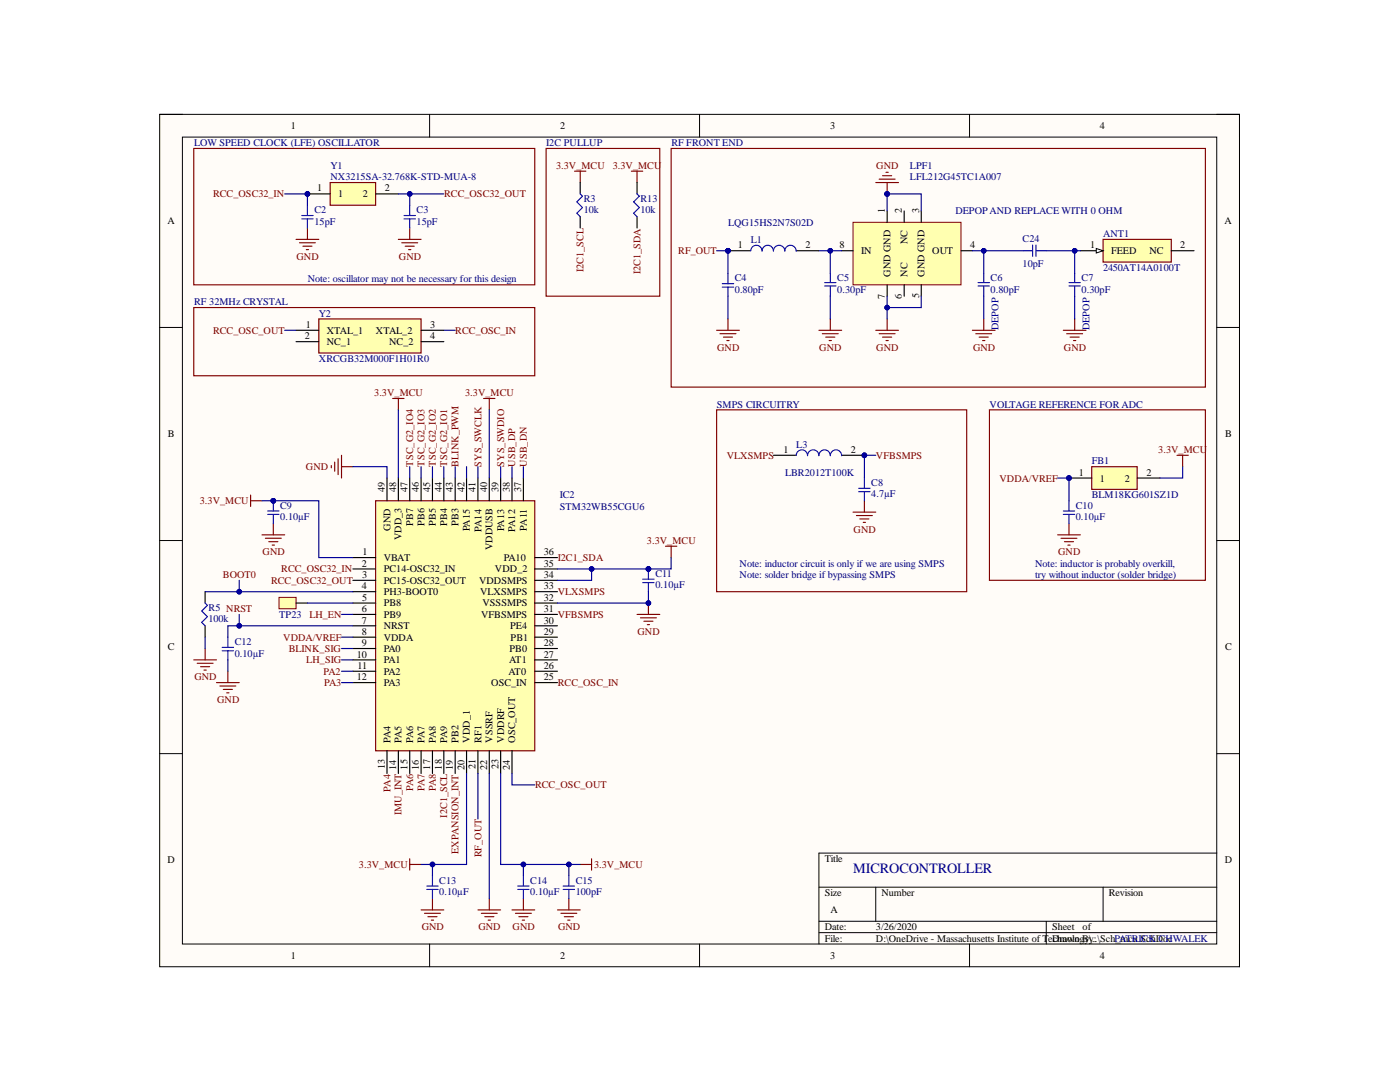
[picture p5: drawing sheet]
<svg xmlns="http://www.w3.org/2000/svg" width="279mm" height="216mm" viewBox="0 0 279 216" stroke-linecap="round" stroke-linejoin="round" font-family="sans-serif">
<path d="M31.9 22.8h215.5v170.1h-215.5z" fill-rule="evenodd" fill="#fffcf8"/>
<path d="M31.9 22.8h215.5v170.1h-215.5z" fill="none" stroke="#000" stroke-width=".2"/>
<path d="M36.4 27.4h206.4v161h-206.4z" fill-rule="evenodd" fill="#fffcf8"/>
<g fill="none" stroke="#000" stroke-width=".2">
<path d="M31.9 22.8h4.5M36.4 27.4h206.4v161h-206.4zM85.7 22.8v4.6M139.6 22.8v4.6M193.5 22.8v4.6M242.8 22.8h4.6v4.6M31.9 65.3h4.5M242.8 65.3h4.6M31.9 107.9h4.5M242.8 107.9h4.6M31.9 150.4h4.5M242.8 150.4h4.6"/>
<path d="M163.4 177h79.4M174.8 177v6.8M220.1 177v6.8M242.8 170.2h-79.4v18.2M85.7 188.4v4.5M139.6 188.4v4.5M163.4 183.8h79.4M163.4 186.1h79.4M193.5 188.4v4.5M208.8 183.8v4.6M247.4 188.4v4.5"/>
</g>
<path d="M75 99.9h31.7v49.9h-31.7z" fill-rule="evenodd" fill="#ffffb0"/>
<path d="M75 99.9h31.7v49.9h-31.7zM43.2 136.2h4.5M43.9 136.9h3.2M44.6 137.6h1.8M45.2 138.2h.5M45.5 133.9v2.3M97.6 179.3v2.3M95.4 181.6h4.5M96.1 182.2h3.1M96.7 182.9h1.9M97.4 183.6h.5" fill="none" stroke="#800000" stroke-width=".23"/>
<g fill="none" stroke="#000" stroke-width=".23">
<path d="M77.2 95.4v4.5M79.5 95.4v4.5M81.8 95.4v4.5M84 95.4v4.5M86.3 95.4v4.5M88.6 95.4v4.5M90.8 95.4v4.5M93.1 95.4v4.5M95.4 95.4v4.5M97.6 95.4v4.5M99.9 95.4v4.5M102.2 95.4v4.5"/>
<path d="M104.5 95.4v4.5M70.4 111.3h4.6M70.4 113.5h4.6M70.4 115.8h4.6M70.4 118.1h4.6M106.7 111.3h4.6M106.7 113.5h4.6M106.7 115.8h4.6M106.7 118.1h4.6M70.4 120.3h4.6M70.4 122.6h4.6M70.4 124.9h4.6"/>
<path d="M70.4 127.1h4.6M70.4 129.4h4.6M70.4 131.7h4.6M70.4 133.9h4.6M70.4 136.2h4.6M106.7 120.3h4.6M106.7 122.6h4.6M106.7 124.9h4.6M106.7 127.1h4.6M106.7 129.4h4.6M106.7 131.7h4.6M106.7 133.9h4.6"/>
<path d="M106.7 136.2h4.6M77.2 149.8v4.5M79.5 149.8v4.5M81.8 149.8v4.5M84 149.8v4.5M86.3 149.8v4.5M88.6 149.8v4.5M90.8 149.8v4.5M93.1 149.8v4.5M95.4 149.8v4.5M97.6 149.8v4.5M99.9 149.8v4.5"/>
<path d="M102.2 149.8v4.5"/>
</g>
<circle cx="145.3" cy="50" r=".45" fill="#000080"/>
<circle cx="145.3" cy="50" r=".45" fill="none" stroke="#000080" stroke-width=".2"/>
<path d="M145.3 50h4.5" fill="none" stroke="#000" stroke-width=".23"/>
<circle cx="145.3" cy="50" r=".45" fill="#000080"/>
<circle cx="145.3" cy="50" r=".45" fill="none" stroke="#000080" stroke-width=".2"/>
<path d="M158.9 50h4.5" fill="none" stroke="#000" stroke-width=".23"/>
<path d="M144.1 57.3h2.3M144.1 56.6h2.3M145.3 54.6v2M145.3 57.3v1.8M149.8 50a1.13 1.13 0 0 1 1.2-1.1 1.13 1.13 0 0 1 1.1 1.2M152.1 50a1.13 1.13 0 0 1 1.2-1.1 1.13 1.13 0 0 1 1.1 1.2M154.4 50a1.13 1.13 0 0 1 1.1-1.1 1.13 1.13 0 0 1 1.1 1.2M156.6 50a1.13 1.13 0 0 1 1.2-1.1 1.13 1.13 0 0 1 1.1 1.2M164.6 56.4h2.2M164.6 57.1h2.2M165.7 54.6v1.8M165.7 57.1v2" fill="none" stroke="#00f" stroke-width=".23"/>
<g fill="none" stroke="#800000" stroke-width=".23">
<path d="M174.8 36.4h4.5M175.5 35.7h3.1M176.1 35.1h1.9M176.8 34.4h.5M177 36.4v2.3M143 65.9h4.6M143.7 66.6h3.2M144.4 67.3h1.8M145.1 67.9h.4M145.3 63.6v2.3M163.4 65.9h4.6M164.1 66.6h3.2"/>
<path d="M164.8 67.3h1.8M165.5 67.9h.4M165.7 63.6v2.3M174.8 65.9h4.5M175.5 66.6h3.1M176.1 67.3h1.9M176.8 68h.5M177 63.6v2.3"/>
</g>
<circle cx="177" cy="38.7" r=".45" fill="#000080"/>
<circle cx="177" cy="38.7" r=".45" fill="none" stroke="#000080" stroke-width=".2"/>
<path d="M170.2 44.4h21.6v12.4h-21.6z" fill-rule="evenodd" fill="#ffffb0"/>
<path d="M170.2 44.4h21.6v12.4h-21.6z" fill="none" stroke="#800000" stroke-width=".2"/>
<path d="M168 50h2.2M177 42.1v2.3M177 56.8v2.3M180.4 42.1v2.3M180.4 56.8v2.3M183.9 42.1v2.3M183.9 56.8v2.3M191.8 50h2.3" fill="none" stroke="#000" stroke-width=".23"/>
<path d="M133.9 29.6h106.7v47.6h-106.7zM38.7 131.7h4.5M39.4 132.3h3.1M40 133h1.8M40.7 133.7h.5M40.9 129.4v2.3" fill="none" stroke="#800000" stroke-width=".23"/>
<circle cx="61.4" cy="38.7" r=".45" fill="#000080"/>
<circle cx="61.4" cy="38.7" r=".45" fill="none" stroke="#000080" stroke-width=".2"/>
<path d="M65.9 36.4h9.1v4.6h-9.1z" fill-rule="evenodd" fill="#ffffb0"/>
<path d="M65.9 36.4h9.1v4.6h-9.1z" fill="none" stroke="#800000" stroke-width=".23"/>
<path d="M61.4 38.7h4.5" fill="none" stroke="#000" stroke-width=".23"/>
<circle cx="61.4" cy="38.7" r=".45" fill="#000080"/>
<circle cx="61.4" cy="38.7" r=".45" fill="none" stroke="#000080" stroke-width=".2"/>
<path d="M75 38.7h4.5" fill="none" stroke="#000" stroke-width=".23"/>
<path d="M59.1 47.8h4.5M59.8 48.4h3.1M60.4 49.1h1.9M61.1 49.8h.5M61.4 45.5v2.3M79.5 47.8h4.5M80.2 48.4h3.2M80.9 49.1h1.8M81.5 49.8h.5M81.8 45.5v2.3" fill="none" stroke="#800000" stroke-width=".23"/>
<path d="M63.6 63.6h20.4v6.8h-20.4z" fill-rule="evenodd" fill="#ffffb0"/>
<g fill="none" stroke="#800000" stroke-width=".23">
<path d="M63.6 63.6h20.4v6.8h-20.4zM66.1 92.9v.4M66.8 92.2v1.8M67.5 91.5v3.2M68.2 90.8v4.6M68.2 93.1h2.2M132.8 109h2.3M133.9 109v2.3M127.1 122.6h4.6M127.8 123.3h3.2M128.5 124h1.8M129.2 124.6h.4"/>
<path d="M129.4 120.3v2.3M81.8 172.5h2.2M81.8 171.4v2.2M86.3 179.3v2.3M104.5 179.3v2.3M113.5 179.3v2.3M115.8 172.5h2.3M118.1 171.4v2.2M84 181.6h4.6M84.7 182.2h3.2M85.4 182.9h1.8M86.1 183.6h.4"/>
<path d="M102.2 181.6h4.5M102.9 182.2h3.1M103.5 182.9h1.9M104.2 183.6h.5M111.3 181.6h4.5M111.9 182.2h3.2M112.6 182.9h1.8M113.3 183.6h.5"/>
</g>
<path d="M59.1 65.9h4.5M59.1 68.2h4.5M84 65.9h4.6M84 68.2h4.6" fill="none" stroke="#000" stroke-width=".23"/>
<circle cx="129.4" cy="120.3" r=".45" fill="#000080"/>
<circle cx="129.4" cy="120.3" r=".45" fill="none" stroke="#000080" stroke-width=".2"/>
<g fill="none" stroke="#800000" stroke-width=".23">
<path d="M50 98.8v2.3M50 99.9h2.3M234.9 90.8h2.3M236 90.8v2.3M52.3 106.7h4.5M53 107.4h3.1M53.6 108.1h1.9M54.3 108.8h.5M54.5 104.5v2.2M211.1 106.7h4.5M211.7 107.4h3.2M212.4 108.1h1.8"/>
<path d="M213.1 108.8h.5M213.3 104.5v2.2"/>
</g>
<circle cx="172.5" cy="90.9" r=".45" fill="#000080"/>
<circle cx="172.5" cy="90.9" r=".45" fill="none" stroke="#000080" stroke-width=".2"/>
<path d="M154.4 90.8h4.5M168 90.8h4.5" fill="none" stroke="#000" stroke-width=".23"/>
<circle cx="172.5" cy="90.9" r=".45" fill="#000080"/>
<circle cx="172.5" cy="90.9" r=".45" fill="none" stroke="#000080" stroke-width=".2"/>
<g fill="none" stroke="#00f" stroke-width=".23">
<path d="M60.2 43.7h2.3M60.2 43h2.3M61.4 41v2M61.4 43.7v1.8M80.6 43.7h2.3M80.6 43h2.3M81.8 41v2M81.8 43.7v1.8M158.9 90.8a1.13 1.13 0 0 1 1.2-1 1.13 1.13 0 0 1 1.1 1.1M161.2 90.8a1.13 1.13 0 0 1 1.1-1 1.13 1.13 0 0 1 1.1 1.1M163.4 90.8a1.13 1.13 0 0 1 1.2-1 1.13 1.13 0 0 1 1.1 1.1M165.7 90.8a1.13 1.13 0 0 1 1.2-1 1.13 1.13 0 0 1 1.1 1.1"/>
<path d="M213.3 99.9v2.1M212.2 102.6h2.3M212.2 102h2.3M213.3 102.6v1.9M85.2 177.5h2.2M85.2 176.8h2.2M86.3 174.8v2M86.3 177.5v1.8M103.3 177.5h2.3M103.3 176.8h2.3M104.5 174.8v2M104.5 177.5v1.8"/>
</g>
<g fill="none" stroke="#800000" stroke-width=".23">
<path d="M38.7 29.6h68v27.2h-68zM109 29.6h22.7v29.5h-22.7zM114.7 34.2h2.2M115.8 34.2v2.2M126 34.2h2.3M127.1 34.2v2.2M38.7 61.4h68v13.6h-68zM143 81.8h49.9v36.3h-49.9zM172.5 99.9v2.3M197.5 81.8h43.1v34h-43.1zM170.2 102.2h4.6M170.9 102.9h3.2"/>
<path d="M171.6 103.6h1.8M172.3 104.2h.4"/>
</g>
<circle cx="129.4" cy="113.5" r=".46" fill="#000080"/>
<circle cx="129.4" cy="113.5" r=".46" fill="none" stroke="#000080" stroke-width=".2"/>
<circle cx="129.4" cy="113.5" r=".46" fill="#000080"/>
<circle cx="129.4" cy="113.5" r=".46" fill="none" stroke="#000080" stroke-width=".2"/>
<path d="M128.3 116.3h2.2M128.3 115.6h2.2M129.4 113.5v2.1M129.4 116.3v1.8" fill="none" stroke="#00f" stroke-width=".23"/>
<circle cx="54.5" cy="99.9" r=".45" fill="#000080"/>
<circle cx="54.5" cy="99.9" r=".45" fill="none" stroke="#000080" stroke-width=".2"/>
<circle cx="54.5" cy="99.9" r=".45" fill="#000080"/>
<circle cx="54.5" cy="99.9" r=".45" fill="none" stroke="#000080" stroke-width=".2"/>
<g fill="none" stroke="#00f" stroke-width=".23">
<path d="M115.8 38.7l.5 .4-1.2 1.2 1.2 1.1-1.2 1.1 .7 .7M195.2 56.4h2.3M195.2 57.1h2.3M196.3 54.6v1.8M196.3 57.1v2M213.3 56.4h2.3M213.3 57.1h2.3M214.5 54.6v1.8M214.5 57.1v2M54.5 99.9v2.1M171.4 98.1h2.2M171.4 97.4h2.2"/>
<path d="M172.5 95.4v2M172.5 98.1v1.8M53.4 102.6h2.3M53.4 102h2.3M54.5 102.6v1.9M44.3 129.9h2.3M44.3 129.2h2.3M45.5 127.1v2.1M45.5 129.9v1.8M112.4 177.5h2.3M112.4 176.8h2.3M113.5 174.8v2"/>
<path d="M113.5 177.5v1.8"/>
</g>
<path d="M115.8 36.4v2.3M115.8 43.2v2.3" fill="none" stroke="#000" stroke-width=".23"/>
<g fill="none" stroke="#800000" stroke-width=".23">
<path d="M78.4 79.5h2.2M79.5 79.5v2.3M96.5 79.5h2.3M97.6 79.5v2.3M194.1 65.9h4.5M194.7 66.6h3.2M195.4 67.3h1.8M196.1 68h.4M196.3 63.6v2.3M212.2 65.9h4.5M212.9 66.6h3.2M213.6 67.3h1.8"/>
<path d="M214.2 68h.5M214.5 63.6v2.3"/>
</g>
<path d="M220.1 47.8h13.7v4.5h-13.7z" fill-rule="evenodd" fill="#ffffb0"/>
<path d="M220.1 47.8h13.7v4.5h-13.7z" fill="none" stroke="#800000" stroke-width=".23"/>
<path d="M215.6 50h4.5" fill="none" stroke="#000" stroke-width=".23"/>
<path d="M218.8 49.6l1.3 .4-1.3 .5z" fill="#f8fcff"/>
<path d="M218.8 49.6l1.3 .4-1.3 .5z" fill="none" stroke="#000" stroke-width=".2"/>
<path d="M233.8 50h4.5" fill="none" stroke="#000" stroke-width=".23"/>
<circle cx="213.3" cy="95.4" r=".45" fill="#000080"/>
<circle cx="213.3" cy="95.4" r=".45" fill="none" stroke="#000080" stroke-width=".2"/>
<path d="M217.9 93.1h9.1v4.6h-9.1z" fill-rule="evenodd" fill="#ffffb0"/>
<path d="M217.9 93.1h9.1v4.6h-9.1z" fill="none" stroke="#800000" stroke-width=".23"/>
<path d="M213.3 95.4h4.6" fill="none" stroke="#000" stroke-width=".23"/>
<circle cx="213.3" cy="95.4" r=".45" fill="#000080"/>
<circle cx="213.3" cy="95.4" r=".45" fill="none" stroke="#000080" stroke-width=".2"/>
<path d="M227 95.4h4.5" fill="none" stroke="#000" stroke-width=".23"/>
<path d="M55.7 119.2h3.4v2.3h-3.4z" fill-rule="evenodd" fill="#ffffb0"/>
<path d="M55.7 119.2h3.4v2.3h-3.4z" fill="none" stroke="#800000" stroke-width=".2"/>
<path d="M127.1 36.4v2.3M127.1 43.2v2.3M40.9 118.1v2.2M40.9 124.9v2.2M59.1 120.3h2.3" fill="none" stroke="#000" stroke-width=".23"/>
<path d="M127.1 38.7l.5 .4-1.1 1.2 1.1 1.1-1.1 1.1 .6 .7M204.3 50h1.8M206.1 48.9v2.3M206.8 48.9v2.3M206.8 50h2M40.9 120.3l.5 .5-1.1 1.1 1.1 1.2-1.1 1.1 .6 .7" fill="none" stroke="#00f" stroke-width=".23"/>
<path d="M208.8 50h5.7" fill="none" stroke="#000080" stroke-width=".23"/>
<circle cx="214.5" cy="50" r=".45" fill="#000080"/>
<circle cx="214.5" cy="50" r=".45" fill="none" stroke="#000080" stroke-width=".2"/>
<path d="M40.9 118.1h29.5" fill="none" stroke="#000080" stroke-width=".23"/>
<circle cx="47.7" cy="118.1" r=".45" fill="#000080"/>
<circle cx="47.7" cy="118.1" r=".45" fill="none" stroke="#000080" stroke-width=".2"/>
<path d="M47.7 122.6v2.3h-2.2v2.2" fill="none" stroke="#000080" stroke-width=".23"/>
<circle cx="47.7" cy="124.9" r=".45" fill="#000080"/>
<circle cx="47.7" cy="124.9" r=".45" fill="none" stroke="#000080" stroke-width=".2"/>
<path d="M47.7 124.9h22.7" fill="none" stroke="#000080" stroke-width=".23"/>
<circle cx="47.7" cy="124.9" r=".45" fill="#000080"/>
<circle cx="47.7" cy="124.9" r=".45" fill="none" stroke="#000080" stroke-width=".2"/>
<path d="M52.3 99.9h2.2" fill="none" stroke="#000080" stroke-width=".23"/>
<circle cx="54.5" cy="99.9" r=".45" fill="#000080"/>
<circle cx="54.5" cy="99.9" r=".45" fill="none" stroke="#000080" stroke-width=".2"/>
<path d="M54.5 99.9h9.1v11.4h6.8" fill="none" stroke="#000080" stroke-width=".23"/>
<circle cx="54.5" cy="99.9" r=".45" fill="#000080"/>
<circle cx="54.5" cy="99.9" r=".45" fill="none" stroke="#000080" stroke-width=".2"/>
<path d="M56.8 38.7h4.6v2.3M56.8 65.9h2.3" fill="none" stroke="#000080" stroke-width=".23"/>
<circle cx="61.4" cy="38.7" r=".45" fill="#000080"/>
<circle cx="61.4" cy="38.7" r=".45" fill="none" stroke="#000080" stroke-width=".2"/>
<path d="M79.5 38.7h2.3v2.3M70.4 93.1h6.8v2.3M61.4 120.3h9M68.2 136.2h2.2M68.2 133.9h2.2M68.2 131.7h2.2M68.2 129.4h2.2M68.2 127.1h2.2M68.2 122.6h2.2" fill="none" stroke="#000080" stroke-width=".23"/>
<circle cx="81.8" cy="38.7" r=".45" fill="#000080"/>
<circle cx="81.8" cy="38.7" r=".45" fill="none" stroke="#000080" stroke-width=".2"/>
<path d="M81.8 38.7h6.8" fill="none" stroke="#000080" stroke-width=".23"/>
<circle cx="81.8" cy="38.7" r=".45" fill="#000080"/>
<circle cx="81.8" cy="38.7" r=".45" fill="none" stroke="#000080" stroke-width=".2"/>
<path d="M93.1 154.4v18.1h-9.1" fill="none" stroke="#000080" stroke-width=".23"/>
<circle cx="86.3" cy="172.5" r=".45" fill="#000080"/>
<circle cx="86.3" cy="172.5" r=".45" fill="none" stroke="#000080" stroke-width=".2"/>
<path d="M88.6 65.9h2.2M99.9 154.4v18.1h15.9" fill="none" stroke="#000080" stroke-width=".23"/>
<circle cx="104.5" cy="172.5" r=".45" fill="#000080"/>
<circle cx="104.5" cy="172.5" r=".45" fill="none" stroke="#000080" stroke-width=".2"/>
<circle cx="113.5" cy="172.5" r=".45" fill="#000080"/>
<circle cx="113.5" cy="172.5" r=".45" fill="none" stroke="#000080" stroke-width=".2"/>
<path d="M129.4 118.1v2.2h-18.1M102.2 154.3v2.3h4.5" fill="none" stroke="#000080" stroke-width=".23"/>
<circle cx="129.4" cy="120.3" r=".45" fill="#000080"/>
<circle cx="129.4" cy="120.3" r=".45" fill="none" stroke="#000080" stroke-width=".2"/>
<path d="M118.1 113.5v2.3h-6.8" fill="none" stroke="#000080" stroke-width=".23"/>
<circle cx="118.1" cy="113.5" r=".46" fill="#000080"/>
<circle cx="118.1" cy="113.5" r=".46" fill="none" stroke="#000080" stroke-width=".2"/>
<path d="M133.9 111.3v2.2h-22.6" fill="none" stroke="#000080" stroke-width=".23"/>
<circle cx="118.1" cy="113.5" r=".46" fill="#000080"/>
<circle cx="118.1" cy="113.5" r=".46" fill="none" stroke="#000080" stroke-width=".2"/>
<circle cx="129.4" cy="113.5" r=".46" fill="#000080"/>
<circle cx="129.4" cy="113.5" r=".46" fill="none" stroke="#000080" stroke-width=".2"/>
<path d="M143 50h2.3" fill="none" stroke="#000080" stroke-width=".23"/>
<circle cx="145.3" cy="50" r=".45" fill="#000080"/>
<circle cx="145.3" cy="50" r=".45" fill="none" stroke="#000080" stroke-width=".2"/>
<path d="M163.4 50h4.6" fill="none" stroke="#000080" stroke-width=".23"/>
<circle cx="165.7" cy="50" r=".45" fill="#000080"/>
<circle cx="165.7" cy="50" r=".45" fill="none" stroke="#000080" stroke-width=".2"/>
<path d="M174.8 90.8h-2.3v4.6" fill="none" stroke="#000080" stroke-width=".23"/>
<circle cx="172.5" cy="90.9" r=".45" fill="#000080"/>
<circle cx="172.5" cy="90.9" r=".45" fill="none" stroke="#000080" stroke-width=".2"/>
<path d="M183.9 59.1v2.3h-6.9v2.2" fill="none" stroke="#000080" stroke-width=".23"/>
<circle cx="177" cy="61.4" r=".45" fill="#000080"/>
<circle cx="177" cy="61.4" r=".45" fill="none" stroke="#000080" stroke-width=".2"/>
<path d="M177 38.7h6.9v3.4" fill="none" stroke="#000080" stroke-width=".23"/>
<circle cx="177" cy="38.7" r=".45" fill="#000080"/>
<circle cx="177" cy="38.7" r=".45" fill="none" stroke="#000080" stroke-width=".2"/>
<path d="M194.1 50h2.2v4.6" fill="none" stroke="#000080" stroke-width=".23"/>
<circle cx="196.3" cy="50" r=".45" fill="#000080"/>
<circle cx="196.3" cy="50" r=".45" fill="none" stroke="#000080" stroke-width=".2"/>
<path d="M196.3 50h8" fill="none" stroke="#000080" stroke-width=".23"/>
<circle cx="196.3" cy="50" r=".45" fill="#000080"/>
<circle cx="196.3" cy="50" r=".45" fill="none" stroke="#000080" stroke-width=".2"/>
<path d="M211.1 95.4h2.2v4.5" fill="none" stroke="#000080" stroke-width=".23"/>
<circle cx="213.3" cy="95.4" r=".45" fill="#000080"/>
<circle cx="213.3" cy="95.4" r=".45" fill="none" stroke="#000080" stroke-width=".2"/>
<path d="M215.6 50h-1.1v4.6" fill="none" stroke="#000080" stroke-width=".23"/>
<circle cx="214.5" cy="50" r=".45" fill="#000080"/>
<circle cx="214.5" cy="50" r=".45" fill="none" stroke="#000080" stroke-width=".2"/>
<path d="M236 93.1v2.3h-4.5M47.7 115.8v2.3M40.9 127.1v2.3M45.5 131.7v2.2" fill="none" stroke="#000080" stroke-width=".23"/>
<circle cx="47.7" cy="118.1" r=".45" fill="#000080"/>
<circle cx="47.7" cy="118.1" r=".45" fill="none" stroke="#000080" stroke-width=".2"/>
<path d="M79.5 81.8v13.6M81.8 93.1v2.3M84 93.1v2.3M86.3 172.5v2.3" fill="none" stroke="#000080" stroke-width=".23"/>
<circle cx="86.3" cy="172.5" r=".45" fill="#000080"/>
<circle cx="86.3" cy="172.5" r=".45" fill="none" stroke="#000080" stroke-width=".2"/>
<path d="M86.3 93.1v2.3M88.6 93.1v2.3M90.8 93.1v2.3M93.1 93.1v2.3M95.4 93.1v2.3M97.6 81.8v13.6M99.9 93.1v2.3M102.2 93.1v2.3M95.4 154.4v9M97.6 154.4v24.9M104.5 172.5v2.3" fill="none" stroke="#000080" stroke-width=".23"/>
<circle cx="104.5" cy="172.5" r=".45" fill="#000080"/>
<circle cx="104.5" cy="172.5" r=".45" fill="none" stroke="#000080" stroke-width=".2"/>
<path d="M104.5 93.1v2.3M113.5 172.5v2.3" fill="none" stroke="#000080" stroke-width=".23"/>
<circle cx="113.5" cy="172.5" r=".45" fill="#000080"/>
<circle cx="113.5" cy="172.5" r=".45" fill="none" stroke="#000080" stroke-width=".2"/>
<path d="M145.3 50v4.6M145.3 59.1v4.5" fill="none" stroke="#000080" stroke-width=".23"/>
<circle cx="145.3" cy="50" r=".45" fill="#000080"/>
<circle cx="145.3" cy="50" r=".45" fill="none" stroke="#000080" stroke-width=".2"/>
<path d="M165.7 50v4.6M165.7 59.1v4.5" fill="none" stroke="#000080" stroke-width=".23"/>
<circle cx="165.7" cy="50" r=".45" fill="#000080"/>
<circle cx="165.7" cy="50" r=".45" fill="none" stroke="#000080" stroke-width=".2"/>
<path d="M177 59.1v2.3" fill="none" stroke="#000080" stroke-width=".23"/>
<circle cx="177" cy="61.4" r=".45" fill="#000080"/>
<circle cx="177" cy="61.4" r=".45" fill="none" stroke="#000080" stroke-width=".2"/>
<path d="M177 38.7v3.4" fill="none" stroke="#000080" stroke-width=".23"/>
<circle cx="177" cy="38.7" r=".45" fill="#000080"/>
<circle cx="177" cy="38.7" r=".45" fill="none" stroke="#000080" stroke-width=".2"/>
<path d="M196.3 59.1v4.5M214.5 59.1v4.5" fill="none" stroke="#000080" stroke-width=".23"/>
<text font-size="2.8" fill="#000080" x="170.3" y="174.1">MICROCONTROLLER</text>
<g font-size="2" fill="#000080">
<text x="38.7" y="29.1">LOW SPEED CLOCK (LFE) OSCILLATOR</text>
<text x="109" y="29.1">I2C PULLUP</text>
<text x="134" y="29.1">RF FRONT END</text>
<text x="65.9" y="33.7">Y1</text>
<text x="65.9" y="36">NX3215SA-32.768K-STD-MUA-8</text>
<text x="181.6" y="33.7">LPF1</text>
<text x="181.6" y="36">LFL212G45TC1A007</text>
<text x="116.5" y="40.3">R3</text>
<text x="127.8" y="40.3">R13</text>
<text x="62.8" y="42.5">C2</text>
<text x="62.8" y="44.8">15pF</text>
<text x="83.1" y="42.5">C3</text>
<text x="83.1" y="44.8">15pF</text>
<text x="116.5" y="42.5">10k</text>
<text x="127.8" y="42.5">10k</text>
<text x="145.3" y="45">LQG15HS2N7S02D</text>
<text x="190.7" y="42.7">DEPOP AND REPLACE WITH 0 OHM</text>
<text x="220.2" y="47.3">ANT1</text>
<text x="149.8" y="48.5">L1</text>
<text x="204.1" y="48.2">C24</text>
<text x="204.1" y="53.2">10pF</text>
<text x="61.4" y="56.3">Note: oscillator may not be necessary for this design</text>
<text x="146.7" y="56.1">C4</text>
<text x="146.7" y="58.4">0.80pF</text>
<text x="167.1" y="56.1">C5</text>
<text x="167.1" y="58.4">0.30pF</text>
<text x="197.7" y="56.1">C6</text>
<text x="197.7" y="58.4">0.80pF</text>
<text x="215.9" y="56.1">C7</text>
<text x="215.9" y="58.4">0.30pF</text>
<text x="220.2" y="54.1">2450AT14A0100T</text>
<text x="38.7" y="60.9">RF 32MHz CRYSTAL</text>
<text x="63.6" y="63.2">Y2</text>
<text x="199.3" y="65.9" transform="rotate(-90 199.3 65.9)">DEPOP</text>
<text x="217.4" y="65.9" transform="rotate(-90 217.4 65.9)">DEPOP</text>
<text x="63.6" y="72.3">XRCGB32M000F1H01R0</text>
<text x="143.1" y="81.3">SMPS CIRCUITRY</text>
<text x="197.5" y="81.3">VOLTAGE REFERENCE FOR ADC</text>
<text x="158.9" y="89.3">L3</text>
<text x="156.7" y="94.9">LBR2012T100K</text>
<text x="217.9" y="92.6">FB1</text>
<text x="55.9" y="101.5">C9</text>
<text x="111.7" y="99.5">IC2</text>
<text x="111.7" y="101.8">STM32WB55CGU6</text>
<text x="173.9" y="97">C8</text>
<text x="173.9" y="99.3">4.7µF</text>
<text x="214.7" y="101.5">C10</text>
<text x="217.9" y="99.5">BLM18KG601SZ1D</text>
<text x="55.9" y="103.8">0.10µF</text>
<text x="214.7" y="103.8">0.10µF</text>
<text x="147.6" y="113.1">Note: inductor circuit is only if we are using SMPS</text>
<text x="206.6" y="113.1">Note: inductor is probably overkill,</text>
<text x="130.8" y="115.1">C11</text>
<text x="130.8" y="117.4">0.10µF</text>
<text x="147.6" y="115.4">Note: solder bridge if bypassing SMPS</text>
<text x="206.6" y="115.4">try without inductor (solder bridge)</text>
<text x="41.6" y="121.9">R5 NRST</text>
<text x="41.6" y="124.2">100k</text>
<text x="55.7" y="123.3">TP23</text>
<text x="46.8" y="128.7">C12</text>
<text x="46.8" y="131">0.10µF</text>
<text x="87.7" y="176.4">C13</text>
<text x="87.7" y="178.6">0.10µF</text>
<text x="105.8" y="176.4">C14</text>
<text x="105.8" y="178.6">0.10µF</text>
<text x="114.9" y="176.4">C15</text>
<text x="114.9" y="178.6">100pF</text>
<text x="222.4" y="187.9">PATRICK CH</text>
</g>
<g font-size="2">
<text x="58" y="25.7">1</text>
<text x="111.8" y="25.7">2</text>
<text x="165.7" y="25.7">3</text>
<text x="219.5" y="25.7">4</text>
<text x="63.3" y="38.2">1</text>
<text x="67.5" y="39.4">1</text>
<text x="72.4" y="39.4">2</text>
<text x="76.8" y="38.2">2</text>
<text x="33.4" y="44.8">A</text>
<text x="176.6" y="42.5" transform="rotate(-90 176.6 42.5)">1</text>
<text x="180" y="42.5" transform="rotate(-90 180 42.5)">2</text>
<text x="183.4" y="42.5" transform="rotate(-90 183.4 42.5)">3</text>
<text x="244.4" y="44.8">A</text>
<text x="147.3" y="49.6">1</text>
<text x="160.7" y="49.6">2</text>
<text x="167.5" y="49.6">8</text>
<text x="171.8" y="50.7">IN</text>
<text x="181.1" y="48.7" transform="rotate(-90 181.1 48.7)">NC</text>
<text x="186.1" y="50.7">OUT</text>
<text x="193.6" y="49.6">4</text>
<text x="217.5" y="49.6">1</text>
<text x="221.7" y="50.7">FEED</text>
<text x="229.4" y="50.7">NC</text>
<text x="235.6" y="49.6">2</text>
<text x="176.6" y="59.6" transform="rotate(-90 176.6 59.6)">7</text>
<text x="177.7" y="55.3" transform="rotate(-90 177.7 55.3)">GND GND</text>
<text x="180" y="59.6" transform="rotate(-90 180 59.6)">6</text>
<text x="181.1" y="55.3" transform="rotate(-90 181.1 55.3)">NC</text>
<text x="183.4" y="59.5" transform="rotate(-90 183.4 59.5)">5</text>
<text x="184.5" y="55.3" transform="rotate(-90 184.5 55.3)">GND GND</text>
<text x="61.1" y="65.4">1</text>
<text x="85.8" y="65.4">3</text>
<text x="60.9" y="67.7">2</text>
<text x="65.2" y="66.6">XTAL_1</text>
<text x="65.2" y="68.9">NC_1</text>
<text x="75" y="66.6">XTAL_2</text>
<text x="77.7" y="68.9">NC_2</text>
<text x="85.8" y="67.7">4</text>
<text x="33.5" y="87.3">B</text>
<text x="244.5" y="87.3">B</text>
<text x="156.3" y="90.4">1</text>
<text x="169.8" y="90.4">2</text>
<text x="215.3" y="94.9">1</text>
<text x="228.8" y="94.9">2</text>
<text x="76.8" y="98.1" transform="rotate(-90 76.8 98.1)">49</text>
<text x="79.1" y="98.1" transform="rotate(-90 79.1 98.1)">48</text>
<text x="81.3" y="98.1" transform="rotate(-90 81.3 98.1)">47</text>
<text x="83.6" y="98.1" transform="rotate(-90 83.6 98.1)">46</text>
<text x="85.8" y="98.1" transform="rotate(-90 85.8 98.1)">45</text>
<text x="88.2" y="98.1" transform="rotate(-90 88.2 98.1)">44</text>
<text x="90.4" y="98.1" transform="rotate(-90 90.4 98.1)">43</text>
<text x="92.7" y="98.1" transform="rotate(-90 92.7 98.1)">42</text>
<text x="94.9" y="98.1" transform="rotate(-90 94.9 98.1)">41</text>
<text x="97.2" y="98.1" transform="rotate(-90 97.2 98.1)">40</text>
<text x="99.5" y="98.1" transform="rotate(-90 99.5 98.1)">39</text>
<text x="101.8" y="98.1" transform="rotate(-90 101.8 98.1)">38</text>
<text x="104" y="98.1" transform="rotate(-90 104 98.1)">37</text>
<text x="219.5" y="96.1">1</text>
<text x="224.5" y="96.1">2</text>
<text x="77.9" y="105.9" transform="rotate(-90 77.9 105.9)">GND</text>
<text x="80.2" y="107.8" transform="rotate(-90 80.2 107.8)">VDD_3</text>
<text x="82.5" y="104.9" transform="rotate(-90 82.5 104.9)">PB7</text>
<text x="84.7" y="104.9" transform="rotate(-90 84.7 104.9)">PB6</text>
<text x="87" y="104.9" transform="rotate(-90 87 104.9)">PB5</text>
<text x="89.2" y="104.9" transform="rotate(-90 89.2 104.9)">PB4</text>
<text x="91.5" y="104.9" transform="rotate(-90 91.5 104.9)">PB3</text>
<text x="93.8" y="106" transform="rotate(-90 93.8 106)">PA15</text>
<text x="96.1" y="106.1" transform="rotate(-90 96.1 106.1)">PA14</text>
<text x="100.6" y="106" transform="rotate(-90 100.6 106)">PA13</text>
<text x="102.8" y="106.1" transform="rotate(-90 102.8 106.1)">PA12</text>
<text x="105.1" y="105.9" transform="rotate(-90 105.1 105.9)">PA11</text>
<text x="72.2" y="113.1">2</text>
<text x="72.4" y="110.8">1</text>
<text x="76.6" y="111.9">VBAT</text>
<text x="98.3" y="109.8" transform="rotate(-90 98.3 109.8)">VDDUSB</text>
<text x="100.5" y="111.9">PA10</text>
<text x="108.5" y="110.8">36</text>
<text x="108.5" y="113.1">35</text>
<text x="72.2" y="117.6">4</text>
<text x="72.3" y="115.4">3</text>
<text x="72.3" y="119.9">5</text>
<text x="76.6" y="114.2">PC14-OSC32_IN</text>
<text x="76.6" y="116.5">PC15-OSC32_OUT</text>
<text x="76.6" y="118.8">PH3-BOOT0</text>
<text x="95.6" y="116.5">VDDSMPS</text>
<text x="95.8" y="118.8">VLXSMPS</text>
<text x="98.8" y="114.2">VDD_2</text>
<text x="108.5" y="115.4">34</text>
<text x="108.5" y="117.6">33</text>
<text x="108.5" y="119.9">32</text>
<text x="72.2" y="122.1">6</text>
<text x="72.2" y="124.4">7</text>
<text x="76.6" y="121">PB8</text>
<text x="76.6" y="123.3">PB9</text>
<text x="76.6" y="125.5">NRST</text>
<text x="96" y="123.3">VFBSMPS</text>
<text x="96.3" y="121">VSSSMPS</text>
<text x="101.8" y="125.5">PE4</text>
<text x="108.5" y="122.1">31</text>
<text x="108.5" y="124.4">30</text>
<text x="33.5" y="129.8">C</text>
<text x="71.2" y="131.2">10</text>
<text x="72.2" y="126.7">8</text>
<text x="72.2" y="129">9</text>
<text x="76.6" y="127.8">VDDA</text>
<text x="76.6" y="130.1">PA0</text>
<text x="101.7" y="130.1">PB0</text>
<text x="101.9" y="127.8">PB1</text>
<text x="108.5" y="126.7">29</text>
<text x="108.5" y="129">28</text>
<text x="108.5" y="131.2">27</text>
<text x="244.5" y="129.8">C</text>
<text x="71.2" y="135.7">12</text>
<text x="71.4" y="133.5">11</text>
<text x="76.6" y="132.4">PA1</text>
<text x="76.6" y="134.6">PA2</text>
<text x="76.6" y="136.9">PA3</text>
<text x="98" y="136.9">OSC_IN</text>
<text x="101.5" y="134.6">AT0</text>
<text x="101.6" y="132.4">AT1</text>
<text x="108.5" y="133.5">26</text>
<text x="108.5" y="135.7">25</text>
<text x="77.9" y="148.2" transform="rotate(-90 77.9 148.2)">PA4</text>
<text x="80.2" y="148.2" transform="rotate(-90 80.2 148.2)">PA5</text>
<text x="82.5" y="148.2" transform="rotate(-90 82.5 148.2)">PA6</text>
<text x="84.7" y="148.2" transform="rotate(-90 84.7 148.2)">PA7</text>
<text x="87" y="148.2" transform="rotate(-90 87 148.2)">PA8</text>
<text x="89.2" y="148.2" transform="rotate(-90 89.2 148.2)">PA9</text>
<text x="91.5" y="148.2" transform="rotate(-90 91.5 148.2)">PB2</text>
<text x="93.8" y="148.2" transform="rotate(-90 93.8 148.2)">VDD_1</text>
<text x="96.1" y="148.2" transform="rotate(-90 96.1 148.2)">RF1</text>
<text x="98.3" y="148.2" transform="rotate(-90 98.3 148.2)">VSSRF</text>
<text x="100.6" y="148.2" transform="rotate(-90 100.6 148.2)">VDDRF</text>
<text x="102.8" y="148.2" transform="rotate(-90 102.8 148.2)">OSC_OUT</text>
<text x="76.8" y="153.5" transform="rotate(-90 76.8 153.5)">13</text>
<text x="79.1" y="153.6" transform="rotate(-90 79.1 153.6)">14</text>
<text x="81.3" y="153.5" transform="rotate(-90 81.3 153.5)">15</text>
<text x="83.6" y="153.6" transform="rotate(-90 83.6 153.6)">16</text>
<text x="85.8" y="153.5" transform="rotate(-90 85.8 153.5)">17</text>
<text x="88.2" y="153.5" transform="rotate(-90 88.2 153.5)">18</text>
<text x="90.4" y="153.6" transform="rotate(-90 90.4 153.6)">19</text>
<text x="92.7" y="153.6" transform="rotate(-90 92.7 153.6)">20</text>
<text x="94.9" y="153.4" transform="rotate(-90 94.9 153.4)">21</text>
<text x="97.2" y="153.6" transform="rotate(-90 97.2 153.6)">22</text>
<text x="99.5" y="153.5" transform="rotate(-90 99.5 153.5)">23</text>
<text x="101.8" y="153.6" transform="rotate(-90 101.8 153.6)">24</text>
<text x="33.4" y="172.3">D</text>
<text x="164.6" y="172">Title</text>
<text x="244.4" y="172.3">D</text>
<text x="164.6" y="178.9">Size</text>
<text x="175.9" y="178.9">Number</text>
<text x="221.3" y="178.9">Revision</text>
<text x="164.6" y="185.6">Date:</text>
<text x="165.7" y="182.2">A</text>
<text x="174.8" y="185.6">3/26/2020</text>
<text x="210" y="185.6">Sheet</text>
<text x="216.1" y="185.6">of</text>
<text x="58" y="191.3">1</text>
<text x="111.8" y="191.3">2</text>
<text x="164.6" y="187.9">File:</text>
<text x="165.7" y="191.3">3</text>
<text x="174.8" y="187.9">D:\OneDrive - Massachusetts Institute of T</text>
<text x="209.2" y="187.9">eDrawn y\..\Sch_mcu.SchDocWALEK</text>
<text x="210.1" y="187.9">chnologBy:</text>
<text x="219.5" y="191.3">4</text>
</g>
<g font-size="2" fill="#800000">
<text x="111" y="33.7">3.3V_MCU</text>
<text x="122.3" y="33.7">3.3V_MCU</text>
<text x="174.9" y="33.7">GND</text>
<text x="42.5" y="39.4">RCC_OSC32_IN</text>
<text x="88.6" y="39.4">RCC_OSC32_OUT</text>
<text x="59.2" y="51.8">GND</text>
<text x="79.6" y="51.8">GND</text>
<text x="135.3" y="50.7">RF_OUT</text>
<text x="116.5" y="54.3" transform="rotate(-90 116.5 54.3)">I2C1_SCL</text>
<text x="127.8" y="54.7" transform="rotate(-90 127.8 54.7)">I2C1_SDA</text>
<text x="42.5" y="66.6">RCC_OSC_OUT</text>
<text x="90.9" y="66.6">RCC_OSC_IN</text>
<text x="143.1" y="69.9">GND</text>
<text x="163.5" y="69.9">GND</text>
<text x="174.9" y="69.9">GND</text>
<text x="194.2" y="69.9">GND</text>
<text x="212.3" y="69.9">GND</text>
<text x="74.7" y="79">3.3V_MCU</text>
<text x="92.8" y="79">3.3V_MCU</text>
<text x="61.1" y="93.8">GND</text>
<text x="82.5" y="93.1" transform="rotate(-90 82.5 93.1)">TSC_G2_IO4</text>
<text x="84.7" y="93.1" transform="rotate(-90 84.7 93.1)">TSC_G2_IO3</text>
<text x="87" y="93.1" transform="rotate(-90 87 93.1)">TSC_G2_IO2</text>
<text x="89.2" y="93.1" transform="rotate(-90 89.2 93.1)">TSC_G2_IO1</text>
<text x="91.5" y="93.1" transform="rotate(-90 91.5 93.1)">BLINK_PWM</text>
<text x="96.1" y="93.1" transform="rotate(-90 96.1 93.1)">SYS_SWCLK</text>
<text x="100.6" y="93.1" transform="rotate(-90 100.6 93.1)">SYS_SWDIO</text>
<text x="102.8" y="93.1" transform="rotate(-90 102.8 93.1)">USB_DP</text>
<text x="105.1" y="93.1" transform="rotate(-90 105.1 93.1)">USB_DN</text>
<text x="145" y="91.5">VLXSMPS</text>
<text x="174.8" y="91.5">VFBSMPS</text>
<text x="231.2" y="90.4">3.3V_MCU</text>
<text x="39.9" y="100.6">3.3V_MCU</text>
<text x="199.5" y="96.1">VDDA/VREF</text>
<text x="170.4" y="106.3">GND</text>
<text x="52.4" y="110.8">GND</text>
<text x="111.3" y="111.9">I2C1_SDA</text>
<text x="129.1" y="108.5">3.3V_MCU</text>
<text x="211.2" y="110.8">GND</text>
<text x="44.5" y="115.4">BOOT0</text>
<text x="54.1" y="116.5">RCC_OSC32_OUT</text>
<text x="56.1" y="114.2">RCC_OSC32_IN</text>
<text x="111.3" y="118.8">VLXSMPS</text>
<text x="61.7" y="123.3">LH_EN</text>
<text x="111.3" y="123.3">VFBSMPS</text>
<text x="56.5" y="127.8">VDDA/VREF</text>
<text x="57.6" y="130.1">BLINK_SIG</text>
<text x="127.2" y="126.7">GND</text>
<text x="38.8" y="135.7">GND</text>
<text x="61.1" y="132.4">LH_SIG</text>
<text x="64.6" y="134.6">PA2</text>
<text x="64.7" y="136.9">PA3</text>
<text x="111.3" y="136.9">RCC_OSC_IN</text>
<text x="43.3" y="140.3">GND</text>
<text x="77.9" y="157.9" transform="rotate(-90 77.9 157.9)">PA4</text>
<text x="82.5" y="157.9" transform="rotate(-90 82.5 157.9)">PA6</text>
<text x="84.7" y="157.9" transform="rotate(-90 84.7 157.9)">PA7</text>
<text x="87" y="157.9" transform="rotate(-90 87 157.9)">PA8</text>
<text x="106.8" y="157.3">RCC_OSC_OUT</text>
<text x="80.2" y="162.7" transform="rotate(-90 80.2 162.7)">IMU_INT</text>
<text x="89.2" y="163.2" transform="rotate(-90 89.2 163.2)">I2C1_SCL</text>
<text x="71.6" y="173.2">3.3V_MCU</text>
<text x="91.5" y="170.3" transform="rotate(-90 91.5 170.3)">EXPANSION_INT</text>
<text x="96.1" y="171.1" transform="rotate(-90 96.1 171.1)">RF_OUT</text>
<text x="118.6" y="173.2">3.3V_MCU</text>
<text x="84.2" y="185.6">GND</text>
<text x="95.5" y="185.6">GND</text>
<text x="102.3" y="185.6">GND</text>
<text x="111.4" y="185.6">GND</text>
</g>
</svg>
